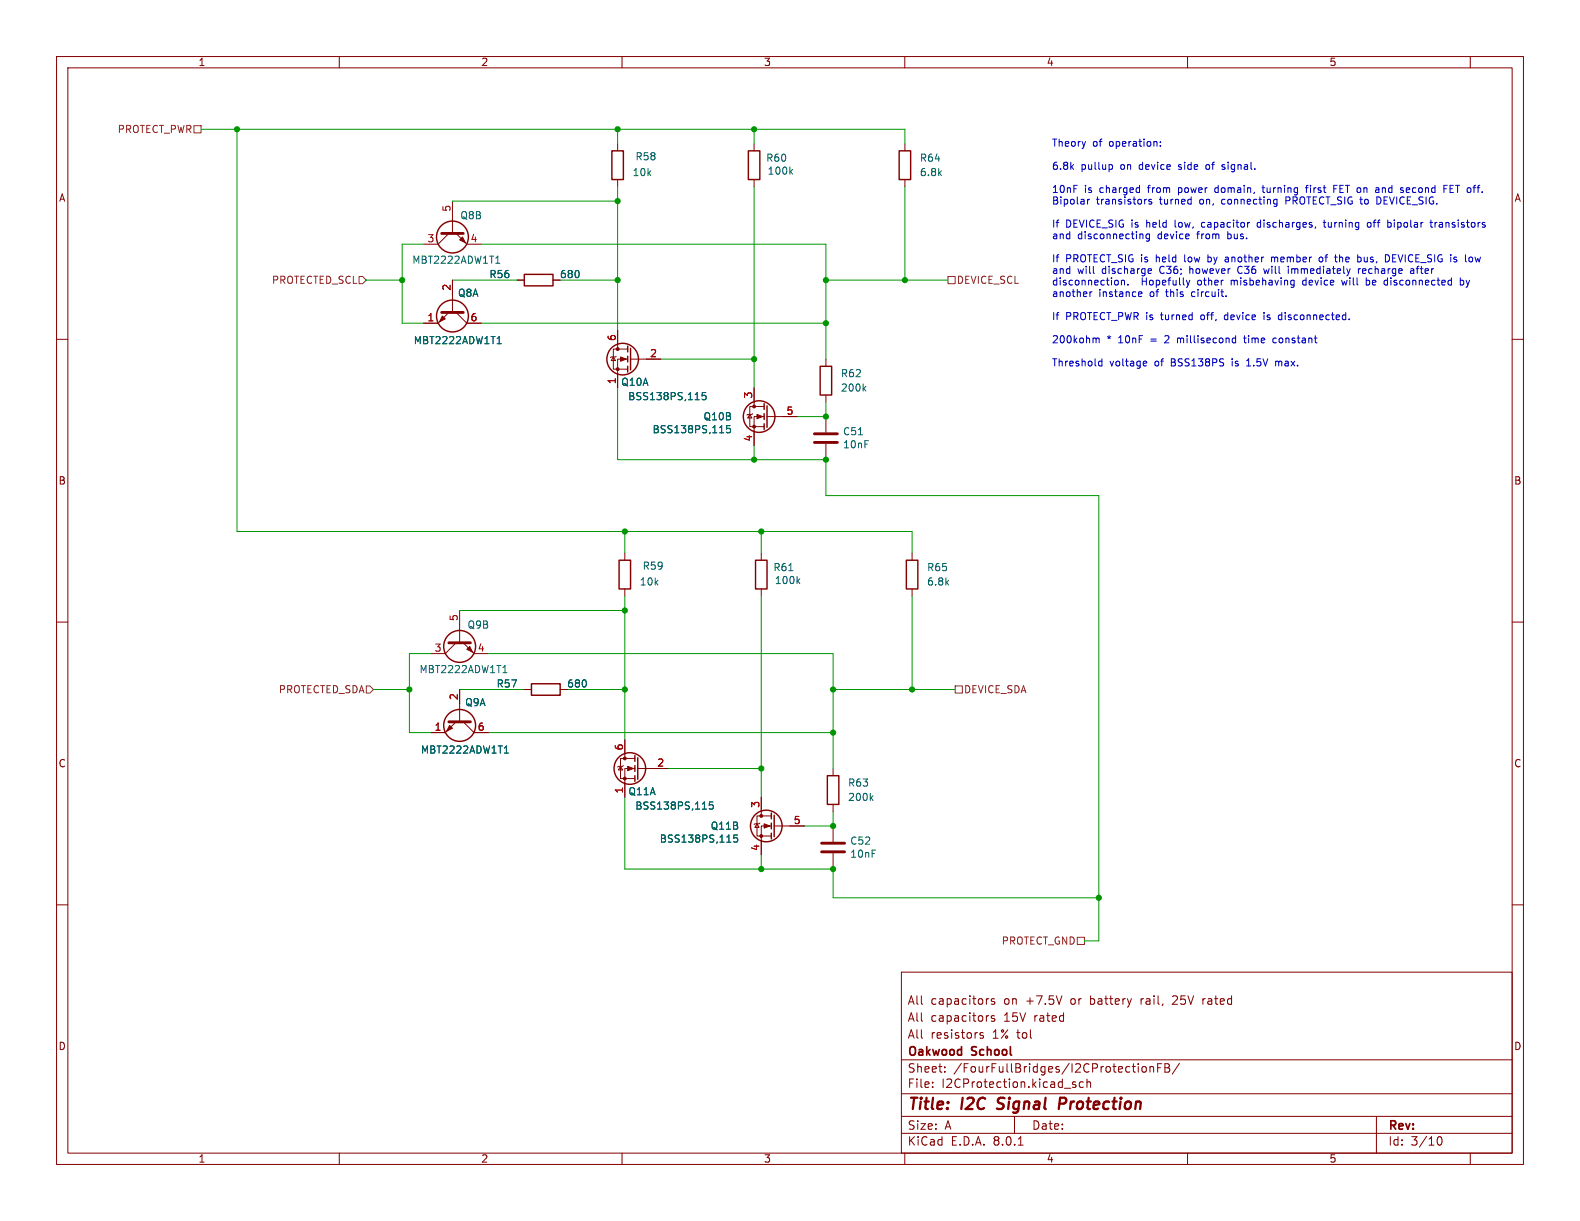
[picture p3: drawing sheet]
<svg xmlns="http://www.w3.org/2000/svg" width="279mm" height="216mm" viewBox="0 0 279 216" stroke-linecap="round" stroke-linejoin="round" font-family="sans-serif">
<g fill="none" stroke="#840000" stroke-width=".18">
<path d="M10 10h259.4v195.9h-259.4zM12 12h255.4v191.9h-255.4zM60 10v2M110 10v2M160 10v2M210 10v2M260 10v2M80 35.6v5.7M109.2 25.4v1.3M109.2 31.8v1.2M133.3 25.4v1.3M133.3 31.8v1.2"/>
<path d="M160 25.4v1.3M160 31.8v1.2M10 60h2M79.4 55.2l-1.9 2h-2.6M79.4 41.3l-1.9 1.9h-2.6M80 49.5v5.7M80.6 41.3l1.9 1.9h2.6M80.6 55.2l1.9 2h2.6M91.4 49.5h1.3M97.8 49.5h1.3M109.2 58.4v3.3M267.4 60h2"/>
<path d="M108.5 63.1l.3 .7h-.7zM109 63l-.2 .1h-.7l-.2 .1M111 63.5h-1.8v5.1M111 61.7h-2.5v3.6h2.5M111.5 63.5h5.3M132.6 73.3l.4 .6h-.8zM133.1 73.2l-.1 .1h-.8l-.1 .1M133.3 68.6v3.3M135.1 73.7h-1.8v5M135.1 71.9h-2.5v3.5h2.5M135.6 73.7h5.4M146 63.5v1.3"/>
<path d="M146 69.9v1.2M146 73.7v2.8M146 78.5v2.8M110.5 97.8v1.3M134.6 97.8v1.3M161.3 97.8v1.3M10 110h2M80.6 113.7l-1.9 1.9h-2.5M81.3 108v5.7M81.9 113.7l1.9 1.9h2.6M110.5 104.1v1.3M134.6 104.1v1.3"/>
<path d="M161.3 104.1v1.3M267.4 110h2M80.6 127.6l-1.9 1.9h-2.5M81.3 121.9v5.7M81.9 127.6l1.9 1.9h2.6M92.7 121.9h1.3M99.1 121.9h1.2M109.7 135.5l.4 .6h-.8zM110.2 135.4l-.1 .1h-.8l-.1 .1M110.5 130.8v3.3M112.3 135.9h-1.8v5.1M112.3 134.1h-2.6v3.6h2.6"/>
<path d="M112.8 135.9h5.3M147.3 135.9v1.3M10 160h2M133.9 145.7l.3 .6h-.7zM134.4 145.5l-.2 .2h-.7l-.2 .1M134.6 141v3.3M136.4 146.1h-1.8v5M136.4 144.3h-2.5v3.5h2.5M136.9 146.1h5.3M147.3 142.2v1.3M147.3 146.1v2.7M147.3 150.9v2.8"/>
<path d="M267.4 160h2M159.4 171.9h108v32h-108zM174.7 179.6h.2M174.7 176.6h.2M175.9 179.7l-.4-.1-.2 .2 .1 .2 .5 .2v.3h-.6M175.9 176.7l-.4-.1-.2 .2 .1 .2 .5 .2v.3h-.6M207.4 176.2h.1M208.1 176.7l-.8 .9h.9M212.7 176.6v1M213 176.6l-.3 .3M159.4 197.4h108M159.4 193.4h108"/>
<path d="M159.4 187.4h108M164.9 192.1v.2M164.9 191.4v.1M167.1 189.4v.2M167.1 188.7v.1M173.9 182.7l-.4-.1-.2 .2 .1 .2 .5 .2v.3h-.6M179.4 197.4v3M190.2 191.4l-.3-.1-.3 .2 .1 .2 .5 .2v.3h-.6M191.6 191.4l-.5-.1-.2 .3v.4l.1 .2h.6M192.2 191.4l.2-.1 .4 .1 .1 .9M192.2 190.8v1.5M201.3 188.1v.1"/>
<path d="M201.3 188.6v1M202 188.7l.2-.1 .4 .1 .1 .6-.1 .2-.4 .1-.2-.2zM203.4 188.7l.2-.1 .3 .1 .1 .9M203.4 188.6v1M204.7 188.8h.5M205.4 188.1h-.7v1.5M206 188.1h.5l.2 .1 .1 .3-.3 .3a.4 .4 0 0 1 .4 .4 .4 .4 0 0 1-.3 .4h-.6zM206 188.8h.5M208.6 188l-1.3 1.9M243.4 197.4v6.5M60 203.9v2M110 203.9v2"/>
<path d="M159.4 200.4h108M160 203.9v2M180.1 202.5h.8M210 203.9v2M254.1 201.6l.2-.5 .2-.1a.8 .8 0 0 1 .5 .7 .8 .8 0 0 1-.5 .8l-.2-.2-.2-.4M260 203.9v2"/>
</g>
<path d="M176.3 196l.3 .1M176.6 194.3l-.1 .2v.4M188.2 194.1h-.7l-.3 2M188.3 195.1l-1 .1" fill="none" stroke="#840000" stroke-width=".4"/>
<g fill="none" stroke="#840000" stroke-width=".25">
<path d="M108.2 26.7h2v5.1h-2zM132.3 26.7h2.1v5.1h-2.1zM159 26.7h2v5.1h-2zM92.7 48.5h5.1v2h-5.1zM111 61.2v1M111 63v1M111 64.8v1M111.5 61.6v3.8M135.1 71.4v1M135.1 73.2v1M135.1 74.9v1M135.6 71.8v3.8"/>
<path d="M145 64.8h2.1v5.1h-2.1zM109.5 99.1h2v5h-2zM133.6 99.1h2v5h-2zM160.3 99.1h2v5h-2zM94 120.9h5.1v2h-5.1zM112.3 133.6v1M112.3 135.4v1M112.3 137.2v1M112.8 134v3.8M146.3 137.2h2v5h-2zM136.4 143.8v1M136.4 145.5v1.1"/>
<path d="M136.4 147.3v1M136.9 144.1v3.9"/>
<circle cx="80" cy="41.9" r="2.82"/>
<circle cx="80" cy="55.9" r="2.82"/>
<circle cx="110.1" cy="63.5" r="2.79"/>
<circle cx="134.2" cy="73.7" r="2.79"/>
<circle cx="81.3" cy="114.3" r="2.82"/>
<circle cx="81.3" cy="128.3" r="2.82"/>
<circle cx="111.4" cy="135.9" r="2.79"/>
<circle cx="135.5" cy="146" r="2.79"/>
</g>
<g fill="none" stroke="#006464" stroke-width=".18">
<path d="M139.8 30.3l.4 .5M140.2 30l-.5 .4M87.7 46.6h.7M87.9 45.5l.1-.2v1.3M88.2 59.7l.1-.2v1.3M87.9 60.8h.7M124.8 69.4h-.6l-.1 .6 .2-.1 .4 .1 .2 .1-.1 .5-.2 .1-.5-.1M129.1 75.3h-.6v.6l.1-.2 .5 .1 .1 .2-.1 .4-.2 .1-.4-.1M151.8 76.9h.7M152.8 68.7l.3 .5M153.1 68.3l-.5 .5M88.9 118.9h.8"/>
<path d="M89.2 117.9l.1-.2v1.2M139.5 100.9h.7M141.1 102.7l.3 .5M141.4 102.3l-.5 .5M89.2 133.2h.7M89.4 132.1l.2-.2v1.3M126.1 141.8h-.6l-.1 .6 .2-.1h.4l.1 .2v.5l-.2 .1-.5-.1M130.4 147.6h-.6l-.1 .7 .2-.2 .4 .1 .2 .2-.1 .4-.2 .1-.5-.1M154 141.1l.4 .4M154.4 140.7l-.5 .5"/>
</g>
<path d="M78.1 41.3h3.8M78.1 55.2h3.8M144 78.2h4.1M144 76.7h4.1M79.4 113.7h3.8M79.4 127.6h3.8M145.3 150.6h4.1M145.3 149.1h4.1" fill="none" stroke="#840000" stroke-width=".51"/>
<g fill="#840000" stroke="#840000" stroke-width=".18">
<path d="M81.3 42.4l.5-.5 .5 1z"/>
<path d="M133.9 73.3l1 .4-1 .3z"/>
<path d="M109.7 63.1l1 .4-1 .4z"/>
<path d="M78.2 55.9l.5 .5-1 .5z"/>
<path d="M79.5 128.3l.5 .5-1 .5z"/>
<path d="M82.5 114.8l.6-.5 .5 1z"/>
<path d="M135.1 145.7l1 .4-1 .3z"/>
<path d="M111 135.5l1 .4-1 .4z"/>
<circle cx="133.3" cy="75.4" r=".25"/>
<circle cx="133.3" cy="71.9" r=".25"/>
<circle cx="109.2" cy="65.3" r=".25"/>
<circle cx="109.2" cy="61.7" r=".25"/>
<circle cx="134.6" cy="147.8" r=".25"/>
<circle cx="134.6" cy="144.3" r=".25"/>
<circle cx="110.5" cy="137.7" r=".25"/>
<circle cx="110.5" cy="134.1" r=".25"/>
</g>
<path d="M34.3 22.2h1.3v1.3h-1.3zM63.5 48.9h.6l.7 .6-.7 .7h-.6zM167.6 48.9h1.3v1.3h-1.3zM64.8 121.3h.6l.6 .6-.6 .7h-.6zM168.9 121.3h1.3v1.3h-1.3zM190.5 165.7h1.3v1.3h-1.3z" fill="none" stroke="#725600" stroke-width=".18"/>
<g fill="none" stroke="#0000c2" stroke-width=".18">
<path d="M192.3 35.2v.9M192.7 35.2l-.4 .3M196.2 29.1h.3l.2 .2v.5l-.5 .2M201.4 33.2l.1 .1M201.5 32.8v1.2M201.5 34h-.1M202.8 35.2l-.3 .1M203.6 35.3l-.3-.1-.2 .2 .1 .2 .4 .1v.3h-.5M204.5 25.1l.1 .8M205.2 25.7v.2M205.2 25.1v.1M212.7 39.3l-.2 .3v.3l.2 .3"/>
<path d="M213.4 29.2l-.2 .1 .2 .6M214.9 33.3l-.1 .1 .1 .6M216.1 29.9l.3 .1M216.4 29.1l-.3 .2v.2h.3M220.9 39.3h.1M222.8 39.3l-.4 .1-.1 .2 .1 .5 .4 .1M223.2 33.2h.4M223.3 32.8v1.1l.3 .1M225.8 36l-.3 .1M225.8 35.2v1.1l-.1 .1-.3 .1M227.4 34.8v1.3M227.4 35.5h.5"/>
<path d="M230.8 33.2h.5M231.3 32.8l-.3 .2v1M234 39.3h.5M234.2 38.9v1.1l.3 .2M235.9 33.4h.4M236.5 32.8h-.6v1.2M241.8 39.5l.2-.2 .4 .2 .1 .4-.2 .2-.3 .1-.2-.1zM243.8 34.8l.3 .2M244.1 35.9l-.6 .2M245.5 39.3l.4 .1 .1 .2v.5l-.5 .1M249.1 33.2h-.2l-.2 .2v.6h.4M249.3 33.5l-.6 .1"/>
<path d="M252.9 39.3h.4M253 38.9v1.1l.3 .2M253.8 39.3v.9M254.1 39.3l-.3 .3M255.3 32.8h.6M256.4 33.4h.4M257 32.8h-.6v1.2h.6M192.7 51.6v.8M193.1 51.6l-.4 .2M193.4 48.3l.1 .1M193.6 59.8l.2 .2M193.8 60v.6"/>
<path d="M193.8 60l.2-.2h.3l.1 .8M197.6 49.6l.2 .2-.2 .5M198.3 49.6v.8M198.4 49.6l-.1 .1M198.8 49.6v.8M199.5 50.3v.1M201.4 52.4h.5M201.8 41.4l.3 .2v.6M201.8 51.6l-.4 .1M201.9 51.7v.2l-.6 .1M203.1 48.3h.5M203.1 47.6l.3-.1 .2 .3-.6 .1"/>
<path d="M203.3 41.4h-.4l-.2 .2 .1 .6h.5M203.3 41.4v1l-.3 .2h-.3M208.2 59.8v.8M208.4 59.8l-.2 .1M209.8 49.6l.3 .8M210.1 50.4l-.2 .4M210.4 49.6l-.3 .8M213.6 45v1.3M213.6 46.2l.1 .1M213.7 45.5h-.1M216.6 46.1l.2 .2h.3M216.6 55.7l-.1 .2 .1 .6"/>
<path d="M216.8 52.3v.1M217.1 45.5h-.4M217.1 45.8h-.3l-.2 .2M218 59.8h.5M218.5 59.4v1.2M219.1 47.1l-.2 .5 .2 .7M219.9 59.8h.5M220.1 59.4v1l.3 .2M223.5 47.5l.2 .9 .2-.7M223.5 55.3v.1M223.5 55.7v.8M224.9 45.6l.3-.1 .2 .1"/>
<path d="M224.9 45.5v.8M225.7 59.8h-.4l-.2 .2 .1 .6h.5M226.1 56.4l.2 .1h.4M226.7 55.7h-.4l-.2 .1M227.8 47.5v.9M228.8 49.6v1l-.1 .2h-.3M228.8 50.3l-.3 .1M230.5 49.6l-.1 .2 .1 .5M233.3 45.6l.2-.1 .4 .1v.5l-.1 .1-.3 .1-.2-.1zM236.9 45v1.3M237.1 45.5l-.2 .1M237.3 49.6l.2 .8 .2-.6"/>
<path d="M238.6 56.4v.1M240.2 47.5v.9M240.6 45.5l.1 .2-.1 .5M240.6 47.5l-.4 .2M241 47.6v.7M241.5 47.8l-.6 .1M241.6 49.1v1.3M242.1 49.6v.1M242.1 50.3l-.1 .1-.4-.1M245.4 50.3l-.4 .1M245.4 49.1v1.3M245.5 45.1l.2 .5-.2 .6"/>
<path d="M246.3 45.6h.4M246.9 45h-.6v1.3h.6M249.5 47.6h.5v.8M250 47.8l-.4 .1-.2 .2 .2 .3 .4-.1M258.2 49.6h.4l.2 .2-.1 .5h-.5M258.2 49.1v1.3M260.4 45.6v.6M260.8 45.5l.3 .8M194.3 64.5l.2 .2h.4M194.9 63.4v1.3M194.9 63.9h-.4l-.2 .2M202.4 63.9h.3l.1 .3-.6 .1"/>
<path d="M202.7 64.7h-.3M218 60.6h.5M220.4 64.7h.8M220.7 63.6l-.3 .2M225.6 63.9v.8M225.9 63.9l-.3 .1"/>
</g>
<g fill="none" stroke="#009600" stroke-width=".18">
<path d="M35.6 22.9h124.4v2.5M41.9 22.9v71.1h119.4v3.8M80 35.6h29.2M109.2 22.9v2.5M109.2 33v25.4M133.3 22.9v2.5M133.3 33v35.6M160 33v16.5M64.8 49.5h6.3M74.9 43.2h-3.8v14h3.8M80 49.5h11.4M85.1 43.2h60.9v20.3"/>
<path d="M85.1 57.2h60.9M99.1 49.5h10.1M146 49.5h21.6M109.2 68.6v12.7h36.8v6.3h48.3v78.8h-2.5M116.8 63.5h16.5M133.3 78.7v2.6M146 71.1v2.6h-5M110.5 94v3.8M134.6 94v3.8M76.2 115.6h-3.8v13.9h3.8M81.3 108h29.2M86.4 115.6h60.9v20.3"/>
<path d="M110.5 105.4v25.4M134.6 105.4v35.6M161.3 105.4v16.5M66 121.9h6.4M81.3 121.9h11.4M86.4 129.5h60.9M100.3 121.9h10.2M118.1 135.9h16.5M147.3 121.9h21.6M110.5 141v12.7h36.8v5.1h47M134.6 151.1v2.6M147.3 143.5v2.6h-5.1"/>
</g>
<g fill="#009600" stroke="#009600" stroke-width=".18">
<circle cx="160" cy="49.5" r=".46"/>
<circle cx="146" cy="49.5" r=".46"/>
<circle cx="110.5" cy="94" r=".46"/>
<circle cx="134.6" cy="94" r=".46"/>
<circle cx="133.3" cy="81.3" r=".46"/>
<circle cx="133.3" cy="63.5" r=".46"/>
<circle cx="146" cy="81.3" r=".46"/>
<circle cx="146" cy="57.2" r=".46"/>
<circle cx="146" cy="73.7" r=".46"/>
<circle cx="134.6" cy="135.9" r=".46"/>
<circle cx="110.5" cy="121.9" r=".46"/>
<circle cx="72.4" cy="121.9" r=".46"/>
<circle cx="110.5" cy="108" r=".46"/>
<circle cx="71.1" cy="49.5" r=".46"/>
<circle cx="133.3" cy="22.9" r=".46"/>
<circle cx="109.2" cy="35.6" r=".46"/>
<circle cx="41.9" cy="22.9" r=".46"/>
<circle cx="109.2" cy="22.9" r=".46"/>
<circle cx="109.2" cy="49.5" r=".46"/>
<circle cx="147.3" cy="146.1" r=".46"/>
<circle cx="194.3" cy="158.8" r=".46"/>
<circle cx="147.3" cy="153.7" r=".46"/>
<circle cx="147.3" cy="129.5" r=".46"/>
<circle cx="134.6" cy="153.7" r=".46"/>
<circle cx="161.3" cy="121.9" r=".46"/>
<circle cx="147.3" cy="121.9" r=".46"/>
</g>
<g font-size="2.8" fill="#840000">
<text x="160.4" y="196.8">Title:</text>
<text x="170.1" y="196.8">I2C</text>
<text x="177.2" y="196.8">Signal</text>
<text x="188.9" y="196.8">Protection</text>
</g>
<g font-size="2.1" fill="#840000">
<text x="160.4" y="177.9">All</text>
<text x="164.6" y="177.9">capacitors</text>
<text x="177.6" y="177.9">on</text>
<text x="181.6" y="177.9">+7.5V</text>
<text x="189.6" y="177.9">or</text>
<text x="193.2" y="177.9">battery</text>
<text x="202.3" y="177.9">rail,</text>
<text x="208.1" y="177.9">25V</text>
<text x="213.5" y="177.9">rated</text>
<text x="160.4" y="183.9">All</text>
<text x="160.4" y="180.9">All</text>
<text x="164.6" y="183.9">resistors</text>
<text x="164.6" y="180.9">capacitors</text>
<text x="175.6" y="183.9">1% tol</text>
<text x="177.6" y="180.9">15V</text>
<text x="183" y="180.9">rated</text>
<text x="160.4" y="189.9">Sheet:</text>
<text x="160.4" y="187.1">Oakwood</text>
<text x="168.6" y="189.9">/FourFullBridges/I2CProtectionFB/</text>
<text x="171.9" y="187.1">School</text>
<text x="160.4" y="192.6">File:</text>
<text x="166.5" y="192.6">I2CProtection.kicad_sch</text>
<text x="160.4" y="202.8">KiCad</text>
<text x="160.4" y="200">Size:</text>
<text x="167.1" y="200">A</text>
<text x="168.1" y="202.8">E.D.A.</text>
<text x="175.7" y="202.8">8.0.1</text>
<text x="182.4" y="200">Date:</text>
<text x="245.4" y="200.2">Rev:</text>
<text x="245.4" y="202.8">Id:</text>
<text x="249.5" y="202.8">3/10</text>
</g>
<g font-size="1.8" fill="#840000">
<text x="35" y="11.9">1</text>
<text x="85" y="11.9">2</text>
<text x="135" y="11.9">3</text>
<text x="185" y="11.9">4</text>
<text x="235" y="11.9">5</text>
<text x="10.3" y="35.9">A</text>
<text x="267.7" y="35.9">A</text>
<text x="10.3" y="85.9">B</text>
<text x="267.7" y="85.9">B</text>
<text x="10.3" y="135.9">C</text>
<text x="267.7" y="135.9">C</text>
<text x="10.3" y="185.9">D</text>
<text x="267.7" y="185.9">D</text>
<text x="35" y="205.8">1</text>
<text x="85" y="205.8">2</text>
<text x="135" y="205.8">3</text>
<text x="185" y="205.8">4</text>
<text x="235" y="205.8">5</text>
</g>
<g font-size="1.8" fill="#725600">
<text x="20.7" y="23.7">PROTECT_PWR</text>
<text x="48" y="50.4">PROTECTED_SCL</text>
<text x="169.1" y="50.4">DEVICE_SCL</text>
<text x="49.2" y="122.8">PROTECTED_SDA</text>
<text x="170.4" y="122.8">DEVICE_SDA</text>
<text x="177" y="167.2">PROTECT_GND</text>
</g>
<g font-size="1.8" fill="#006464">
<text x="112.3" y="28.5">R58</text>
<text x="135.4" y="28.8">R60</text>
<text x="162.6" y="28.8">R64</text>
<text x="111.8" y="31.3">10k</text>
<text x="135.6" y="31.1">100k</text>
<text x="162.6" y="31.3">6.8k</text>
<text x="81.3" y="39">Q8B</text>
<text x="72.8" y="46.8">MBT2222ADW1T1</text>
<text x="80.9" y="52.7">Q8A</text>
<text x="86.4" y="49.4">R56</text>
<text x="98.9" y="49.4">680</text>
<text x="73.1" y="61.1">MBT2222ADW1T1</text>
<text x="109.8" y="68.4">Q10A</text>
<text x="111" y="71">BSS138PS,115</text>
<text x="148.6" y="66.9">R62</text>
<text x="148.6" y="69.4">200k</text>
<text x="115.3" y="76.8">BSS138PS,115</text>
<text x="124.3" y="74.5">Q10B</text>
<text x="149" y="77.2">C51</text>
<text x="149" y="79.5">10nF</text>
<text x="113.5" y="100.9">R59</text>
<text x="136.7" y="101.2">R61</text>
<text x="163.8" y="101.2">R65</text>
<text x="113" y="103.7">10k</text>
<text x="136.9" y="103.5">100k</text>
<text x="163.8" y="103.7">6.8k</text>
<text x="82.6" y="111.4">Q9B</text>
<text x="74.1" y="119.2">MBT2222ADW1T1</text>
<text x="82.2" y="125.1">Q9A</text>
<text x="87.7" y="121.8">R57</text>
<text x="100.2" y="121.8">680</text>
<text x="74.3" y="133.5">MBT2222ADW1T1</text>
<text x="111" y="140.8">Q11A</text>
<text x="112.2" y="143.4">BSS138PS,115</text>
<text x="149.9" y="139.3">R63</text>
<text x="149.9" y="141.8">200k</text>
<text x="116.6" y="149.2">BSS138PS,115</text>
<text x="125.6" y="146.9">Q11B</text>
<text x="150.3" y="149.6">C52</text>
<text x="150.3" y="151.9">10nF</text>
</g>
<g font-size="1.8" fill="#0000c2">
<text x="185.9" y="26.1">Theory</text>
<text x="193.2" y="26.1">of</text>
<text x="196.3" y="26.1">operation:</text>
<text x="185.9" y="30.2">6.8k</text>
<text x="185.9" y="34.3">10nF</text>
<text x="191.2" y="30.2">pullup</text>
<text x="191.8" y="34.3">is</text>
<text x="194.6" y="34.3">charged</text>
<text x="198.2" y="30.2">on</text>
<text x="201.7" y="30.2">device</text>
<text x="203.3" y="34.3">from</text>
<text x="208.8" y="34.3">power</text>
<text x="208.9" y="30.2">side</text>
<text x="213.9" y="30.2">of</text>
<text x="215.5" y="34.3">domain,</text>
<text x="217" y="30.2">signal.</text>
<text x="224.2" y="34.3">turning</text>
<text x="232" y="34.3">first</text>
<text x="237.1" y="34.3">FET on</text>
<text x="244.9" y="34.3">and</text>
<text x="249.5" y="34.3">second</text>
<text x="257.4" y="34.3">FET off.</text>
<text x="185.9" y="36.4">Bipolar</text>
<text x="185.9" y="40.5">If</text>
<text x="188.4" y="40.5">DEVICE_SIG is</text>
<text x="193.9" y="36.4">transistors</text>
<text x="203" y="40.5">held</text>
<text x="205.2" y="36.4">turned</text>
<text x="208.2" y="40.5">low,</text>
<text x="212.4" y="36.4">on,</text>
<text x="213.1" y="40.5">capacitor</text>
<text x="216.5" y="36.4">connecting</text>
<text x="223.2" y="40.5">discharges,</text>
<text x="228" y="36.4">PROTECT_SIG to</text>
<text x="235.2" y="40.5">turning</text>
<text x="243.1" y="40.5">off</text>
<text x="244.5" y="36.4">DEVICE_SIG.</text>
<text x="246.8" y="40.5">bipolar</text>
<text x="254.7" y="40.5">transistors</text>
<text x="185.9" y="42.5">and</text>
<text x="185.9" y="46.6">If</text>
<text x="188.4" y="46.6">PROTECT_SIG is</text>
<text x="190.5" y="42.5">disconnecting</text>
<text x="204.7" y="46.6">held</text>
<text x="204.8" y="42.5">device</text>
<text x="209.9" y="46.6">low</text>
<text x="212" y="42.5">from</text>
<text x="214.2" y="46.6">by</text>
<text x="217.5" y="46.6">another</text>
<text x="217.5" y="42.5">bus.</text>
<text x="225.9" y="46.6">member</text>
<text x="234.5" y="46.6">of</text>
<text x="237.6" y="46.6">the</text>
<text x="241.7" y="46.6">bus,</text>
<text x="246.8" y="46.6">DEVICE_SIG is</text>
<text x="261.4" y="46.6">low</text>
<text x="185.9" y="48.6">and</text>
<text x="185.9" y="50.7">disconnection.</text>
<text x="185.9" y="52.7">another</text>
<text x="190.5" y="48.6">will</text>
<text x="194.3" y="52.7">instance</text>
<text x="195" y="48.6">discharge</text>
<text x="202" y="50.7">Hopefully</text>
<text x="203.4" y="52.7">of</text>
<text x="205.3" y="48.6">C36;</text>
<text x="206.5" y="52.7">this</text>
<text x="210.8" y="48.6">however</text>
<text x="211.2" y="52.7">circuit.</text>
<text x="212.1" y="50.7">other</text>
<text x="218.1" y="50.7">misbehaving</text>
<text x="219.5" y="48.6">C36</text>
<text x="224.4" y="48.6">will</text>
<text x="228.8" y="48.6">immediately</text>
<text x="231" y="50.7">device</text>
<text x="238.2" y="50.7">will</text>
<text x="241.4" y="48.6">recharge</text>
<text x="242.6" y="50.7">be</text>
<text x="246" y="50.7">disconnected</text>
<text x="250.9" y="48.6">after</text>
<text x="259.7" y="50.7">by</text>
<text x="185.9" y="56.8">If</text>
<text x="188.4" y="56.8">PROTECT_PWR is</text>
<text x="205.6" y="56.8">turned</text>
<text x="212.8" y="56.8">off,</text>
<text x="217.2" y="56.8">device</text>
<text x="224.3" y="56.8">is</text>
<text x="227.1" y="56.8">disconnected.</text>
<text x="185.9" y="60.9">200kohm</text>
<text x="185.9" y="65">Threshold</text>
<text x="195.7" y="60.9">*</text>
<text x="196.2" y="65">voltage</text>
<text x="197.9" y="60.9">10nF</text>
<text x="203.7" y="60.9">=</text>
<text x="204.3" y="65">of</text>
<text x="206.5" y="60.9">2</text>
<text x="207.3" y="65">BSS138PS</text>
<text x="208.8" y="60.9">millisecond</text>
<text x="218.3" y="65">is</text>
<text x="220.9" y="60.9">time</text>
<text x="221.1" y="65">1.5V</text>
<text x="226.2" y="60.9">constant</text>
<text x="226.4" y="65">max.</text>
</g>
<g font-size="1.8" fill="#a90000">
<text x="79.8" y="37.5" transform="rotate(-90 79.8 37.5)">5</text>
<text x="75.5" y="42.9">3</text>
<text x="83.1" y="42.9">4</text>
<text x="79.8" y="51.5" transform="rotate(-90 79.8 51.5)">2</text>
<text x="75.5" y="56.9">1</text>
<text x="83.1" y="56.9">6</text>
<text x="109" y="60.4" transform="rotate(-90 109 60.4)">6</text>
<text x="114.9" y="63.2">2</text>
<text x="109" y="68" transform="rotate(-90 109 68)">1</text>
<text x="133.1" y="70.6" transform="rotate(-90 133.1 70.6)">3</text>
<text x="139" y="73.4">5</text>
<text x="133.1" y="78.2" transform="rotate(-90 133.1 78.2)">4</text>
<text x="81" y="109.9" transform="rotate(-90 81 109.9)">5</text>
<text x="76.8" y="115.3">3</text>
<text x="84.4" y="115.3">4</text>
<text x="81" y="123.9" transform="rotate(-90 81 123.9)">2</text>
<text x="76.8" y="129.3">1</text>
<text x="84.4" y="129.3">6</text>
<text x="110.2" y="132.8" transform="rotate(-90 110.2 132.8)">6</text>
<text x="116.1" y="135.6">2</text>
<text x="110.2" y="140.4" transform="rotate(-90 110.2 140.4)">1</text>
<text x="134.4" y="142.9" transform="rotate(-90 134.4 142.9)">3</text>
<text x="140.3" y="145.8">5</text>
<text x="134.4" y="150.6" transform="rotate(-90 134.4 150.6)">4</text>
</g>
</svg>
